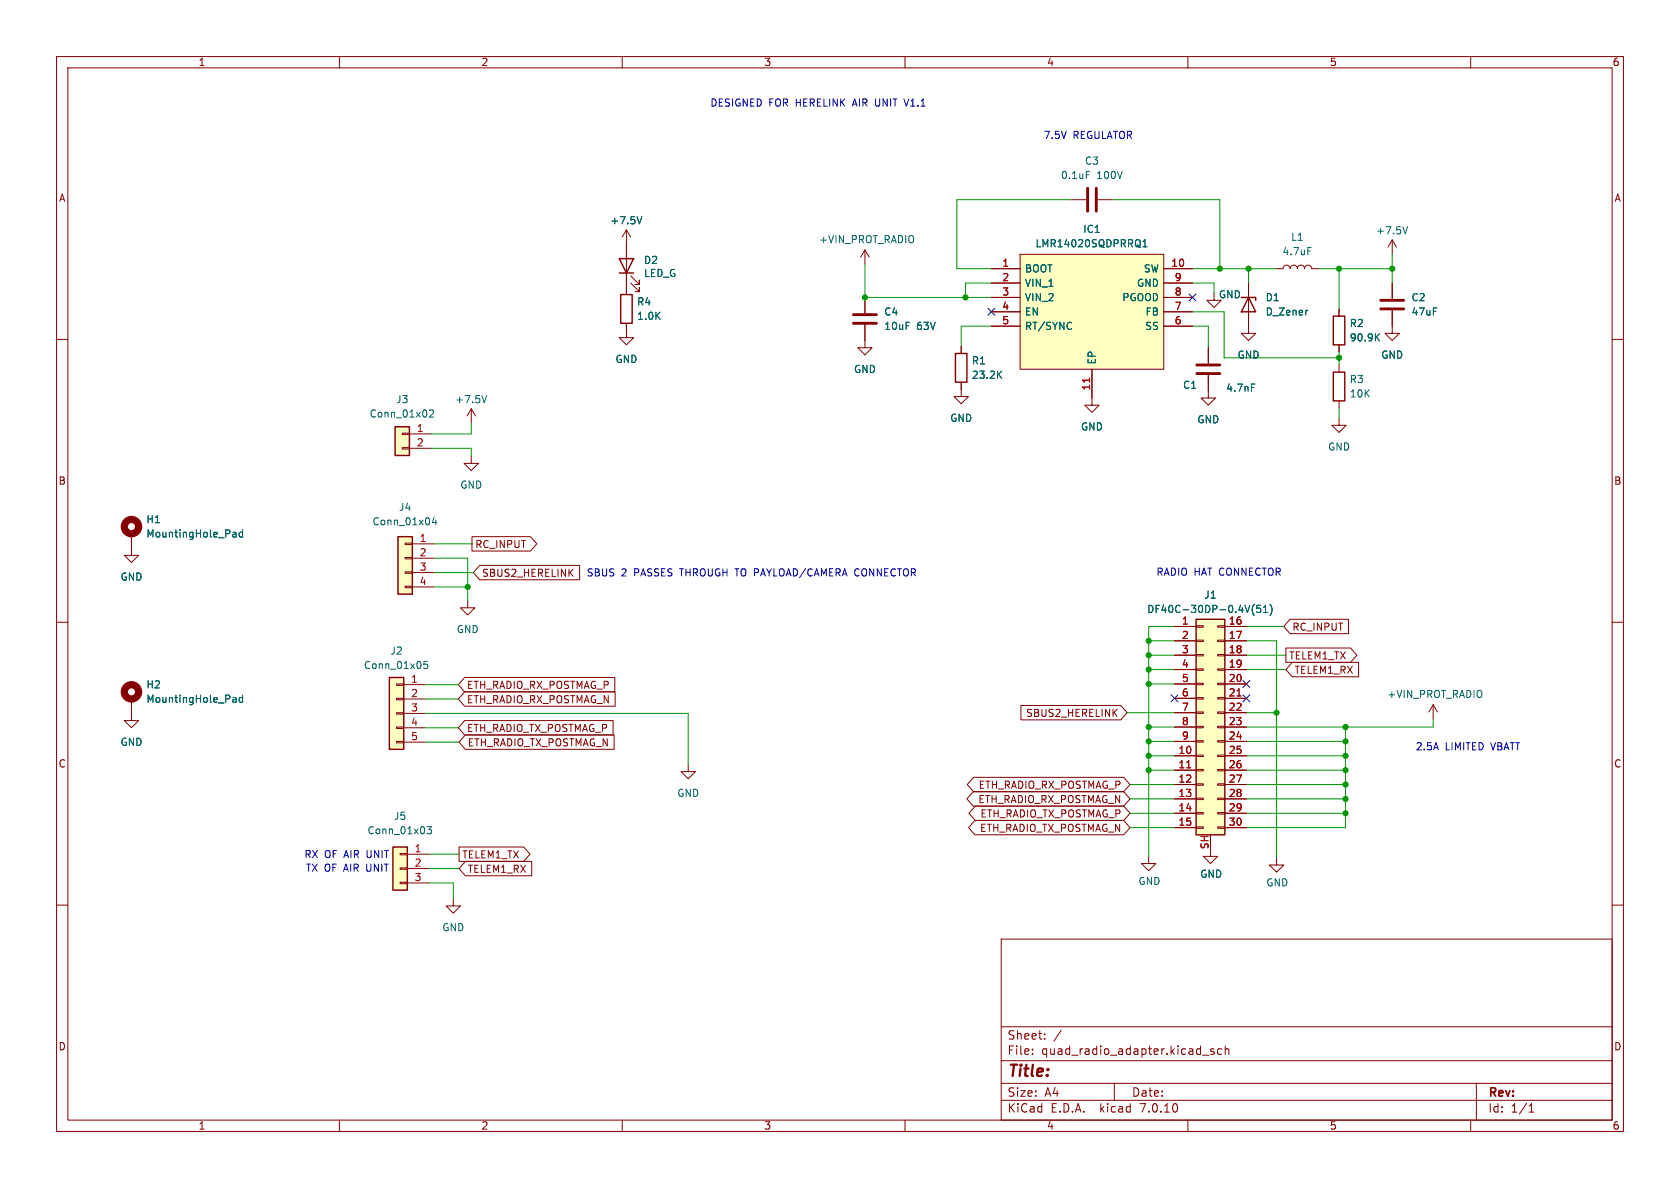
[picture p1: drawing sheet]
<svg xmlns="http://www.w3.org/2000/svg" width="297mm" height="210mm" viewBox="0 0 297 210" stroke-linecap="round" stroke-linejoin="round" font-family="sans-serif">
<g fill="none" stroke="#840000" stroke-width=".18">
<path d="M10 10h277v190h-277zM12 12h273v186h-273zM60 10v2M110 10v2M160 10v2M210 10v2M260 10v2M10 60h2M110.7 57.2v2.5h1.3l-1.3 1.3-1.2-1.3h1.2M110.7 40.6l-.7 1.3M110.7 40.6v11.5M110.7 40.6l.8 1.3"/>
<path d="M111.5 50l1.5 1.6v-.8v.8h-.7M111.5 48.8l1.5 1.5v-.8v.8h-.7M152.9 44.2l-.8 1.3M152.9 44.2v2.5M152.9 44.2l.8 1.3M220.7 50v8.9h1.3l-1.3 1.3-1.2-1.3h1.2M246.1 50v2.8M246.1 54.9v2.8M285 60h2M71.1 79.1h1.3v.3h-1.3zM71.1 76.6h1.3v.2h-1.3zM72.4 76.7h3.8"/>
<path d="M72.4 79.2h3.8M152.9 60.2v1.3h1.3l-1.3 1.2-1.3-1.2h1.3M169.9 67.6v2.5h1.3l-1.3 1.3-1.2-1.3h1.2M169.9 61.2v1.3M213.6 66.3v4.1h1.3l-1.3 1.2-1.3-1.2h1.3M213.6 61.5v2.8M236.7 73.9v1.3h1.3l-1.3 1.3-1.2-1.3h1.2M23.2 96.9v1.3h1.3l-1.3 1.2-1.2-1.2h1.2M10 110h2M82.7 106.2v1.2h1.2l-1.2 1.3-1.3-1.3h1.3M207.6 110.7h3.9M207.6 113.3h3.9"/>
<path d="M207.6 115.8h3.9M207.6 118.4h3.9M211.5 118.2h1.2v.3h-1.2zM211.5 115.7h1.2v.3h-1.2zM211.5 113.2h1.2v.2h-1.2zM211.5 110.6h1.2v.3h-1.2zM215.3 118.2h1.2v.3h-1.2zM215.3 115.7h1.2v.3h-1.2zM215.3 113.2h1.2v.2h-1.2zM215.3 110.6h1.2v.3h-1.2zM216.5 110.7h3.8M216.5 113.3h3.8"/>
<path d="M216.5 115.8h3.8M216.5 118.4h3.8M285 110h2M23.2 126.1v1.3h1.3l-1.3 1.3-1.2-1.3h1.2M70.1 131.1h1.3v.2h-1.3zM70.1 128.5h1.3v.3h-1.3zM70.1 126h1.3v.2h-1.3zM70.1 123.4h1.3v.3h-1.3zM70.1 120.9h1.3v.3h-1.3zM71.4 121h3.8M71.4 123.6h3.8M71.4 126.1h3.8"/>
<path d="M71.4 128.7h3.8M71.4 131.2h3.8M207.6 133.6h3.9M207.6 136.1h3.9M207.6 138.7h3.9M207.6 120.9h3.9M207.6 123.4h3.9M207.6 126h3.9M207.6 128.5h3.9M207.6 131.1h3.9M211.5 138.6h1.2v.2h-1.2zM211.5 136h1.2v.3h-1.2z"/>
<path d="M211.5 133.5h1.2v.2h-1.2zM211.5 130.9h1.2v.3h-1.2zM211.5 128.4h1.2v.3h-1.2zM211.5 125.9h1.2v.2h-1.2zM211.5 123.3h1.2v.3h-1.2zM211.5 120.8h1.2v.2h-1.2zM215.3 138.6h1.2v.2h-1.2zM215.3 136h1.2v.3h-1.2zM215.3 133.5h1.2v.2h-1.2zM215.3 130.9h1.2v.3h-1.2zM215.3 128.4h1.2v.3h-1.2zM215.3 125.9h1.2v.2h-1.2z"/>
<path d="M215.3 123.3h1.2v.3h-1.2zM215.3 120.8h1.2v.2h-1.2zM216.5 133.6h3.8M216.5 136.1h3.8M216.5 138.7h3.8M216.5 120.9h3.8M216.5 123.4h3.8M216.5 126h3.8M216.5 128.5h3.8M216.5 131.1h3.8M10 160h2M207.6 141.2h3.9"/>
<path d="M207.6 143.8h3.9M207.6 146.3h3.9M211.5 146.2h1.2v.2h-1.2zM211.5 143.6h1.2v.3h-1.2zM211.5 141.1h1.2v.3h-1.2zM215.3 146.2h1.2v.2h-1.2zM215.3 143.6h1.2v.3h-1.2zM215.3 141.1h1.2v.3h-1.2zM216.5 141.2h3.8M216.5 143.8h3.8M216.5 146.3h3.8M285 160h2"/>
<path d="M177 166h108v32h-108zM60 198v2M110 198v2M160 198v2M177 194.5h108M177 191.5h108M177 187.5h108M177 181.5h108M182.5 186.3v.1M182.5 185.5v.1M184.7 183.6v.1M184.7 182.8v.1"/>
<path d="M187.6 182.1l-1.3 2M197 191.5v3M210 198v2M212.6 186.5h1.1M214.6 185.5l-.4-.1-.2 .2 .1 .2 .5 .2v.3h-.6M216 185.5l-.5-.1-.3 .3v.4l.2 .2h.6M216.6 185.5l.2-.1 .4 .1v.9M216.6 184.9v1.5M260 198v2M261 191.5v6.5M270.3 196.6h.9M270.3 195.5l.4-.4v1.5"/>
</g>
<path d="M113.5 38.3l-.5 1.3M231.1 54.9h.1M75.9 72.6l.5-.1 .3 .3-.8 .9h.8M176.5 66.1l.6 .8M177.1 65.6l-.7 .7M221.2 67.9h.7M75.6 116.9h-.6l-.1 .6 .2-.1 .4 .1 .1 .1v.5l-.2 .1-.5-.1M221.7 106.8a1.46 1.46 0 0 0 0 2M222.8 107h-.6v.6l.1-.1h.5l.1 .2-.1 .5-.2 .1-.4-.1M223.4 108.3h.7M223.4 107.4l.3-.4v1.3M224.5 106.8a1.46 1.46 0 0 1 0 2" fill="none" stroke="#006464" stroke-width=".18"/>
<g fill="#ffffc2" stroke="#ffffc2" stroke-width=".18">
<path d="M68.8 119.8h2.6v12.7h-2.6z"/>
<path d="M69.8 75.4h2.6v5.1h-2.6z"/>
<path d="M211.5 109.5h5v38.1h-5z"/>
</g>
<path d="M109.5 45.7h2.5l-1.3 2.6zM109.5 48.3h2.5M109.7 52.1h2.1v5.1h-2.1zM219.5 52.6h2.5v.5M220.7 52.6l1.3 2.5h-2.5zM69.8 75.4h2.6v5.1h-2.6zM168.9 62.5h2v5.1h-2zM68.8 119.8h2.6v12.7h-2.6zM211.5 109.5h5v38.1h-5z" fill="none" stroke="#840000" stroke-width=".25"/>
<path d="M209.8 135.7h.7M218.7 123h.7" fill="none" stroke="#a90000" stroke-width=".18"/>
<path d="M244.1 54.6h4.1M244.1 53.1h4.1M211.6 66h4M211.6 64.5h4" fill="none" stroke="#840000" stroke-width=".51"/>
<path d="M180.3 45h25.4v20.3h-25.4z" fill="#ffffc2"/>
<g fill="none" stroke="#840000" stroke-width=".18">
<path d="M189.2 35.3h2.8M194.1 35.3h2.7M110.7 43.2v2.5M110.7 48.3v3.8M110.7 57.2v1.2M152.9 52.6v2.8M152.9 57.4v2.8M175.3 47.5h5M175.3 50h5M175.3 52.6h5M175.3 55.1h5M175.3 57.7h5"/>
<path d="M180.3 45h25.4v20.3h-25.4zM205.7 47.5h5.1M205.7 50h5.1M205.7 52.6h5.1M205.7 55.1h5.1M205.7 57.7h5.1M214.6 51.8v1.3h1.3l-1.3 1.3-1.2-1.3h1.2M220.7 50v2.6M220.7 55.1v2.6M225.6 47.5h1.2a.64 .64 0 0 1 .7-.6 .64 .64 0 0 1 .6 .6 .64 .64 0 0 1 .6-.6 .64 .64 0 0 1 .7 .6 .64 .64 0 0 1 .6-.6 .64 .64 0 0 1 .6 .6 .64 .64 0 0 1 .7-.6 .64 .64 0 0 1 .6 .6h1.3M236.7 54.6v1.3M246.1 54.9v4h1.3l-1.3 1.3-1.2-1.3h1.2"/>
<path d="M246.1 42.4l-.7 1.3M246.1 42.4v2.6M246.1 50v2.8M246.1 42.4l.8 1.3M83.3 72.3l-.8 1.2M83.3 72.3v2.5M83.3 72.3l.8 1.2M169.9 61.2v1.3M169.9 67.6v1.2M193 65.3v6.3h1.3l-1.3 1.3-1.2-1.3h1.2M213.6 61.5v2.8M213.6 66.3v2.8"/>
<path d="M236.7 61v1.2M236.7 64.5v1.3M236.7 70.9v1.2M23.2 94.4v2.5M71.6 98.6h1.3v.2h-1.3zM71.6 96h1.3v.3h-1.3zM72.9 96.1h3.8M72.9 98.7h3.8M83.3 80.6v1.3h1.3l-1.3 1.3-1.3-1.3h1.3M83.4 94.9h10.4l1.1 1.2-1.1 1.3h-10.4zM84.8 99.9h17.7v2.6h-17.7l-1.1-1.3zM71.6 103.6h1.3v.3h-1.3z"/>
<path d="M71.6 101.1h1.3v.2h-1.3zM72.9 101.2h3.8M72.9 103.8h3.8M82.1 119.8h26.6v2.5h-26.6l-1.1-1.3zM207.6 110.7h3.9M207.6 113.3h3.9M207.6 115.8h3.9M207.6 118.4h3.9M216.5 110.7h3.8M216.5 113.3h3.8M216.5 115.8h3.8M216.5 118.4h3.8"/>
<path d="M227.3 114.6h11.5l1.1 1.2-1.1 1.3h-11.5zM228.1 109.5h10.3v2.5h-10.3l-1.2-1.3zM228.4 117.1h11.8v2.5h-11.8l-1.1-1.2zM23.2 123.6v2.5M82.1 127.4h26.3v2.5h-26.3l-1.1-1.2zM82.1 122.3h26.7v2.5h-26.7l-1.1-1.2zM82.3 129.9h26.3v2.6h-26.3l-1.1-1.3zM121.7 135.1v1.3h1.2l-1.2 1.3-1.3-1.3h1.3M172 140h26.7l1.1 1.2-1.1 1.3h-26.7l-1.1-1.3zM172.1 137.4h26.6l1.1 1.3-1.1 1.3h-26.6l-1.1-1.3zM180.5 124.7h17.7l1.1 1.3-1.1 1.3h-17.7zM207.6 133.6h3.9"/>
<path d="M207.6 136.1h3.9M207.6 138.7h3.9M207.6 120.9h3.9M207.6 123.4h3.9M207.6 126h3.9M207.6 128.5h3.9M207.6 131.1h3.9M216.5 133.6h3.8M216.5 136.1h3.8M216.5 138.7h3.8M216.5 120.9h3.8M216.5 123.4h3.8"/>
<path d="M216.5 126h3.8M216.5 128.5h3.8M216.5 131.1h3.8M253.4 124.6l-.8 1.3M253.4 124.6v2.5M253.4 124.6l.7 1.3M70.7 156h1.3v.2h-1.3zM70.7 153.4h1.3v.3h-1.3zM70.7 150.9h1.3v.2h-1.3zM72 151h3.8M72 153.5h3.8M72 156.1h3.8"/>
<path d="M80.1 158.9v1.2h1.3l-1.3 1.3-1.2-1.3h1.2M81.2 149.7h11.4l1.1 1.3-1.1 1.3h-11.4zM82.3 152.3h11.7v2.5h-11.7l-1.1-1.3zM172.3 145h26.4l1.1 1.3-1.1 1.3h-26.4l-1.1-1.3zM172.4 142.5h26.3l1.1 1.3-1.1 1.2h-26.3l-1.1-1.2zM203.1 151.4v1.3h1.2l-1.2 1.2-1.3-1.2h1.3M207.6 141.2h3.9M207.6 143.8h3.9M207.6 146.3h3.9M214 150.1v1.3h1.3l-1.3 1.3-1.3-1.3h1.3M216.5 141.2h3.8M216.5 143.8h3.8"/>
<path d="M216.5 146.3h3.8M225.7 151.6v1.3h1.2l-1.2 1.3-1.3-1.3h1.3"/>
</g>
<path d="M192.6 66.9v.7M209.8 135.7h.7M218.7 123h.7" fill="none" stroke="#a90000" stroke-width=".18"/>
<g fill="none" stroke="#006464" stroke-width=".18">
<path d="M113.5 38.3l-.5 1.3M192 30.3h.6M189.4 57v.1M189.4 58.1v.1M202.1 43.6h.7M202.1 42.7l.3-.3v1.2M231.1 54.9h.1M231.2 43.8h.6M243.3 59.5l.6 .8M243.9 59l-.7 .7M248.8 40.1l-.4 1.2M86 69.9l-.4 1.3"/>
<path d="M176.5 66.1l.6 .8M177.1 65.6l-.7 .7M221.2 67.9h.7M41.3 94.1l.4 .1v.7M41.7 94.9h-.4M41.7 94.4l-.4 .1M42.9 94.2l-.4-.1-.2 .2 .1 .6h.5M42.9 93.7v1.2M76.7 91.5l-.3 .9h.8M77 91.9v.9M221.7 106.8a1.46 1.46 0 0 0 0 2M222.8 107h-.6v.6l.1-.1h.5l.1 .2-.1 .5-.2 .1-.4-.1"/>
<path d="M223.4 108.3h.7M223.4 107.4l.3-.4v1.3M224.5 106.8a1.46 1.46 0 0 1 0 2M41.3 123.3l.4 .1v.8M41.7 124.1l-.4 .1M41.7 123.6l-.4 .1M42.9 122.9v1.3M42.9 123.4l-.4-.1-.2 .2 .1 .6h.5M75.5 146.1h.8l-.5 .5 .4 .1v.6l-.2 .1-.5-.1"/>
</g>
<path d="M235.7 55.9h2v5.1h-2zM235.7 65.8h2v5.1h-2zM70.4 94.9h2.5v10.1h-2.5zM69.5 149.7h2.5v7.7h-2.5z" fill="none" stroke="#840000" stroke-width=".25"/>
<g fill="#ffffc2" stroke="#ffffc2" stroke-width=".18">
<path d="M70.4 94.9h2.5v10.1h-2.5z"/>
<path d="M69.5 149.7h2.5v7.7h-2.5z"/>
</g>
<path d="M192.3 33.3v4M193.8 33.3v4M150.9 57.2h4M150.9 55.6h4" fill="none" stroke="#840000" stroke-width=".51"/>
<g fill="none" stroke="#840000" stroke-width="1.3">
<circle cx="23.2" cy="93.1" r="1.27"/>
<circle cx="23.2" cy="122.3" r="1.27"/>
</g>
<path d="M159.8 17.5l.4 1.3M151.5 100.6a.68 .68 0 0 0-.4 .6 .68 .68 0 0 0 .4 .6" fill="none" stroke="#0000c2" stroke-width=".18"/>
<g fill="none" stroke="#009600" stroke-width=".18">
<path d="M189.2 35.3h-20v12.2h6.1M196.8 35.3h18.8v12.2M152.9 46.7v5.9h22.4M175.3 50h-4.6v2.6M175.3 57.7h-5.4v3.5M210.8 47.5h14.8M210.8 50h3.8v1.8M210.8 55.1h5.6v8.1h20.3M210.8 57.7h2.8v3.8M220.7 47.5v2.5M233.2 47.5h12.9M236.7 47.5v7.1"/>
<path d="M246.1 45v5M76.2 79.2h7.1v1.4M83.3 74.8v1.9h-7.1M236.7 62.2v2.3M236.7 72.1v1.8M76.7 98.7h6v7.5M76.7 96.1h6.7M76.7 103.8h6M76.7 101.2h7M203.1 115.8h4.5M203.1 118.4h4.5M203.1 113.3h4.5"/>
<path d="M207.6 110.7h-4.5v40.7M220.3 115.8h7M220.3 118.4h7M220.3 110.7h6.6M220.3 113.3h5.4v38.3M75.2 121h5.8M75.2 123.6h5.8M75.2 128.7h5.8M75.2 131.2h6M75.2 126.1h46.5v9M199.3 126h8.3M199.8 138.7h7.8"/>
<path d="M203.1 133.6h4.5M203.1 136.1h4.5M203.1 131.1h4.5M203.1 120.9h4.5M203.1 128.5h4.5M220.3 133.6h17.6M220.3 138.7h17.6M220.3 136.1h17.6M220.3 131.1h17.6M220.3 126h5.4M237.9 128.5v17.8h-17.6M253.4 127.1v1.4h-33.1"/>
<path d="M75.8 151h5.4M75.8 156.1h4.3v2.8M75.8 153.5h5.4M199.8 141.2h7.8M199.8 146.3h7.8M199.8 143.8h7.8M220.3 141.2h17.6M220.3 143.8h17.6"/>
</g>
<path d="M174.7 54.5l1.2 1.2M175.9 54.5l-1.2 1.2M210.2 52l1.2 1.2M211.4 52l-1.2 1.2M207 122.8l1.3 1.3M208.3 122.8l-1.3 1.3M219.7 120.3l1.3 1.2M219.7 122.8l1.3 1.3M221 120.3l-1.3 1.2M221 122.8l-1.3 1.3" fill="none" stroke="#000084" stroke-width=".18"/>
<g fill="#009600" stroke="#009600" stroke-width=".18">
<circle cx="203.1" cy="113.3" r=".46"/>
<circle cx="225.7" cy="126" r=".46"/>
<circle cx="220.7" cy="47.5" r=".46"/>
<circle cx="170.7" cy="52.6" r=".46"/>
<circle cx="152.9" cy="52.6" r=".46"/>
<circle cx="203.1" cy="120.9" r=".46"/>
<circle cx="203.1" cy="118.4" r=".46"/>
<circle cx="203.1" cy="115.8" r=".46"/>
<circle cx="203.1" cy="131.1" r=".46"/>
<circle cx="203.1" cy="128.5" r=".46"/>
<circle cx="203.1" cy="133.6" r=".46"/>
<circle cx="203.1" cy="136.1" r=".46"/>
<circle cx="82.7" cy="103.8" r=".46"/>
<circle cx="236.7" cy="47.5" r=".46"/>
<circle cx="246.1" cy="47.5" r=".46"/>
<circle cx="215.6" cy="47.5" r=".46"/>
<circle cx="236.7" cy="63.2" r=".46"/>
<circle cx="237.9" cy="131.1" r=".46"/>
<circle cx="237.9" cy="128.5" r=".46"/>
<circle cx="237.9" cy="136.1" r=".46"/>
<circle cx="237.9" cy="133.6" r=".46"/>
<circle cx="237.9" cy="141.2" r=".46"/>
<circle cx="237.9" cy="143.8" r=".46"/>
<circle cx="237.9" cy="138.7" r=".46"/>
</g>
<text font-size="2.8" fill="#840000" x="178" y="190.9">Title:</text>
<g font-size="2.1" fill="#840000">
<text x="178" y="184">Sheet:</text>
<text x="178" y="186.7">File:</text>
<text x="184.1" y="186.7">quad_radio_adapter.kicad_sch</text>
<text x="178" y="196.9">KiCad</text>
<text x="178" y="194.1">Size:</text>
<text x="184.7" y="194.1">A4</text>
<text x="185.7" y="196.9">E.D.A.</text>
<text x="194.6" y="196.9">kicad</text>
<text x="200" y="194.1">Date:</text>
<text x="201.8" y="196.9">7.0.10</text>
<text x="263" y="194.3">Rev:</text>
<text x="263" y="196.9">Id:</text>
<text x="267.1" y="196.9">1/1</text>
</g>
<g font-size="1.8" fill="#840000">
<text x="35" y="11.9">1</text>
<text x="85" y="11.9">2</text>
<text x="135" y="11.9">3</text>
<text x="185" y="11.9">4</text>
<text x="235" y="11.9">5</text>
<text x="285" y="11.9">6</text>
<text x="10.3" y="35.9">A</text>
<text x="285.3" y="35.9">A</text>
<text x="10.3" y="85.9">B</text>
<text x="285.3" y="85.9">B</text>
<text x="83.9" y="97.1">RC_INPUT</text>
<text x="85.1" y="102.2">SBUS2_HERELINK</text>
<text x="228.4" y="111.7">RC_INPUT</text>
<text x="227.8" y="116.8">TELEM1_TX</text>
<text x="228.8" y="119.3">TELEM1_RX</text>
<text x="82.5" y="124.5">ETH_RADIO_RX_POSTMAG_N</text>
<text x="82.5" y="122">ETH_RADIO_RX_POSTMAG_P</text>
<text x="82.5" y="129.6">ETH_RADIO_TX_POSTMAG_P</text>
<text x="181.3" y="126.9">SBUS2_HERELINK</text>
<text x="10.3" y="135.9">C</text>
<text x="82.6" y="132.1">ETH_RADIO_TX_POSTMAG_N</text>
<text x="285.3" y="135.9">C</text>
<text x="172.9" y="142.2">ETH_RADIO_RX_POSTMAG_N</text>
<text x="172.9" y="139.6">ETH_RADIO_RX_POSTMAG_P</text>
<text x="173.2" y="147.3">ETH_RADIO_TX_POSTMAG_N</text>
<text x="173.2" y="144.7">ETH_RADIO_TX_POSTMAG_P</text>
<text x="81.6" y="152">TELEM1_TX</text>
<text x="82.6" y="154.5">TELEM1_RX</text>
<text x="10.3" y="185.9">D</text>
<text x="285.3" y="185.9">D</text>
<text x="35" y="199.9">1</text>
<text x="85" y="199.9">2</text>
<text x="135" y="199.9">3</text>
<text x="185" y="199.9">4</text>
<text x="235" y="199.9">5</text>
<text x="285" y="199.9">6</text>
</g>
<g font-size="1.8" fill="#0000c2">
<text x="125.5" y="18.9">DESIGNED FOR HERELINK</text>
<text x="151.1" y="18.9">AIR UNIT</text>
<text x="160.6" y="18.9">V1.1</text>
<text x="184.4" y="24.6">7.5V</text>
<text x="189.7" y="24.6">REGULATOR</text>
<text x="103.6" y="102">SBUS</text>
<text x="109.8" y="102">2</text>
<text x="112.2" y="102">PASSES THROUGH TO PAYLOAD/CAMERA</text>
<text x="152" y="102">CONNECTOR</text>
<text x="204.3" y="101.9">RADIO HAT CONNECTOR</text>
<text x="250.2" y="132.7">2.5A</text>
<text x="255.5" y="132.7">LIMITED</text>
<text x="263.7" y="132.7">VBATT</text>
<text x="53.7" y="151.8">RX OF AIR UNIT</text>
<text x="54" y="154.2">TX OF AIR UNIT</text>
</g>
<g font-size="1.8" fill="#006464">
<text x="191.7" y="29.3">C3</text>
<text x="187.5" y="31.9">0.1uF</text>
<text x="193.9" y="31.9">100V</text>
<text x="107.8" y="39.9">+7.5V</text>
<text x="191.4" y="41.4">IC1</text>
<text x="243.2" y="41.6">+7.5V</text>
<text x="113.8" y="46.9">D2</text>
<text x="144.7" y="43.2">+VIN_PROT_RADIO</text>
<text x="183" y="43.9">LMR14020SQDPRRQ1</text>
<text x="226.6" y="45.3">4.7uF</text>
<text x="228.1" y="42.8">L1</text>
<text x="113.8" y="49.2">LED_G</text>
<text x="181.1" y="48.4">BOOT</text>
<text x="181.1" y="50.9">VIN_1</text>
<text x="181.1" y="53.4">VIN_2</text>
<text x="198.3" y="53.4">PGOOD</text>
<text x="200.9" y="50.9">GND</text>
<text x="202.1" y="48.4">SW</text>
<text x="215.4" y="52.9">GND</text>
<text x="223.7" y="53.4">D1</text>
<text x="249.4" y="53.4">C2</text>
<text x="112.5" y="54.2">R4</text>
<text x="112.5" y="56.7">1.0K</text>
<text x="156.2" y="56">C4</text>
<text x="156.2" y="58.5">10uF</text>
<text x="162" y="58.5">63V</text>
<text x="181.1" y="56">EN</text>
<text x="181.1" y="58.5">RT/SYNC</text>
<text x="202.4" y="58.5">SS</text>
<text x="202.4" y="56">FB</text>
<text x="223.7" y="56">D_Zener</text>
<text x="238.5" y="58">R2</text>
<text x="249.4" y="56">47uF</text>
<text x="108.7" y="64.4">GND</text>
<text x="171.7" y="64.6">R1</text>
<text x="193.9" y="64.5" transform="rotate(-90 193.9 64.5)">EP</text>
<text x="218.7" y="63.6">GND</text>
<text x="238.5" y="60.6">90.9K</text>
<text x="244.1" y="63.6">GND</text>
<text x="69.9" y="71.5">J3</text>
<text x="80.4" y="71.5">+7.5V</text>
<text x="150.9" y="66.1">GND</text>
<text x="171.7" y="67.2">23.2K</text>
<text x="209.1" y="68.9">C1</text>
<text x="216.7" y="69.4">4.7nF</text>
<text x="238.5" y="67.9">R3</text>
<text x="238.5" y="70.5">10K</text>
<text x="65.2" y="74">Conn_01x02</text>
<text x="167.9" y="74.8">GND</text>
<text x="191" y="76.3">GND</text>
<text x="211.6" y="75">GND</text>
<text x="234.7" y="79.9">GND</text>
<text x="81.3" y="86.6">GND</text>
<text x="25.8" y="92.7">H1</text>
<text x="25.8" y="95.2">MountingHole_Pad</text>
<text x="65.8" y="93.1">Conn_01x04</text>
<text x="70.4" y="90.5">J4</text>
<text x="21.2" y="102.8">GND</text>
<text x="212.8" y="106">J1</text>
<text x="80.6" y="112.1">GND</text>
<text x="202.7" y="108.6">DF40C-30DP-0.4V(51)</text>
<text x="64.2" y="118.5">Conn_01x05</text>
<text x="68.9" y="115.9">J2</text>
<text x="25.8" y="121.9">H2</text>
<text x="25.8" y="124.4">MountingHole_Pad</text>
<text x="245.2" y="123.6">+VIN_PROT_RADIO</text>
<text x="21.2" y="132.1">GND</text>
<text x="119.6" y="141.1">GND</text>
<text x="64.9" y="147.7">Conn_01x03</text>
<text x="69.5" y="145.1">J5</text>
<text x="212.1" y="155.4">GND</text>
<text x="201.2" y="156.6">GND</text>
<text x="223.8" y="156.9">GND</text>
<text x="78.1" y="164.8">GND</text>
</g>
<g font-size="1.8" fill="#a90000">
<text x="177.1" y="47.2">1</text>
<text x="207" y="47.2">10</text>
<text x="177.1" y="49.8">2</text>
<text x="177.1" y="52.3">3</text>
<text x="207.6" y="52.3">8</text>
<text x="207.6" y="49.8">9</text>
<text x="177.1" y="54.9">4</text>
<text x="177.1" y="57.4">5</text>
<text x="207.6" y="57.4">6</text>
<text x="207.6" y="54.9">7</text>
<text x="192.8" y="69.1" transform="rotate(-90 192.8 69.1)">11</text>
<text x="73.6" y="76.5">1</text>
<text x="73.6" y="79">2</text>
<text x="74.1" y="95.9">1</text>
<text x="74.1" y="98.4">2</text>
<text x="74.1" y="101">3</text>
<text x="74.1" y="103.5">4</text>
<text x="208.8" y="110.5">1</text>
<text x="208.8" y="113">2</text>
<text x="217.1" y="110.5">16</text>
<text x="217.1" y="113">17</text>
<text x="208.8" y="115.6">3</text>
<text x="208.8" y="118.1">4</text>
<text x="217.1" y="115.6">18</text>
<text x="217.1" y="118.1">19</text>
<text x="72.6" y="120.8">1</text>
<text x="72.6" y="123.3">2</text>
<text x="72.6" y="125.9">3</text>
<text x="208.8" y="120.7">5</text>
<text x="208.8" y="123.2">6</text>
<text x="208.8" y="125.7">7</text>
<text x="217.1" y="120.7">20</text>
<text x="217.1" y="123.2">21</text>
<text x="217.1" y="125.7">22</text>
<text x="72.6" y="128.4">4</text>
<text x="72.6" y="130.9">5</text>
<text x="208.8" y="128.3">8</text>
<text x="208.8" y="130.8">9</text>
<text x="217.1" y="128.3">23</text>
<text x="217.1" y="130.8">24</text>
<text x="208.2" y="133.4">10</text>
<text x="208.2" y="135.9">11</text>
<text x="217.1" y="133.4">25</text>
<text x="217.1" y="135.9">26</text>
<text x="208.2" y="138.4">12</text>
<text x="208.2" y="141">13</text>
<text x="208.2" y="143.5">14</text>
<text x="217.1" y="138.4">27</text>
<text x="217.1" y="141">28</text>
<text x="217.1" y="143.5">29</text>
<text x="208.2" y="146.1">15</text>
<text x="217.1" y="146.1">30</text>
<text x="73.2" y="150.7">1</text>
<text x="73.2" y="153.3">2</text>
<text x="73.2" y="155.8">3</text>
<text x="213.7" y="150.2" transform="rotate(-90 213.7 150.2)">SH</text>
</g>
</svg>
